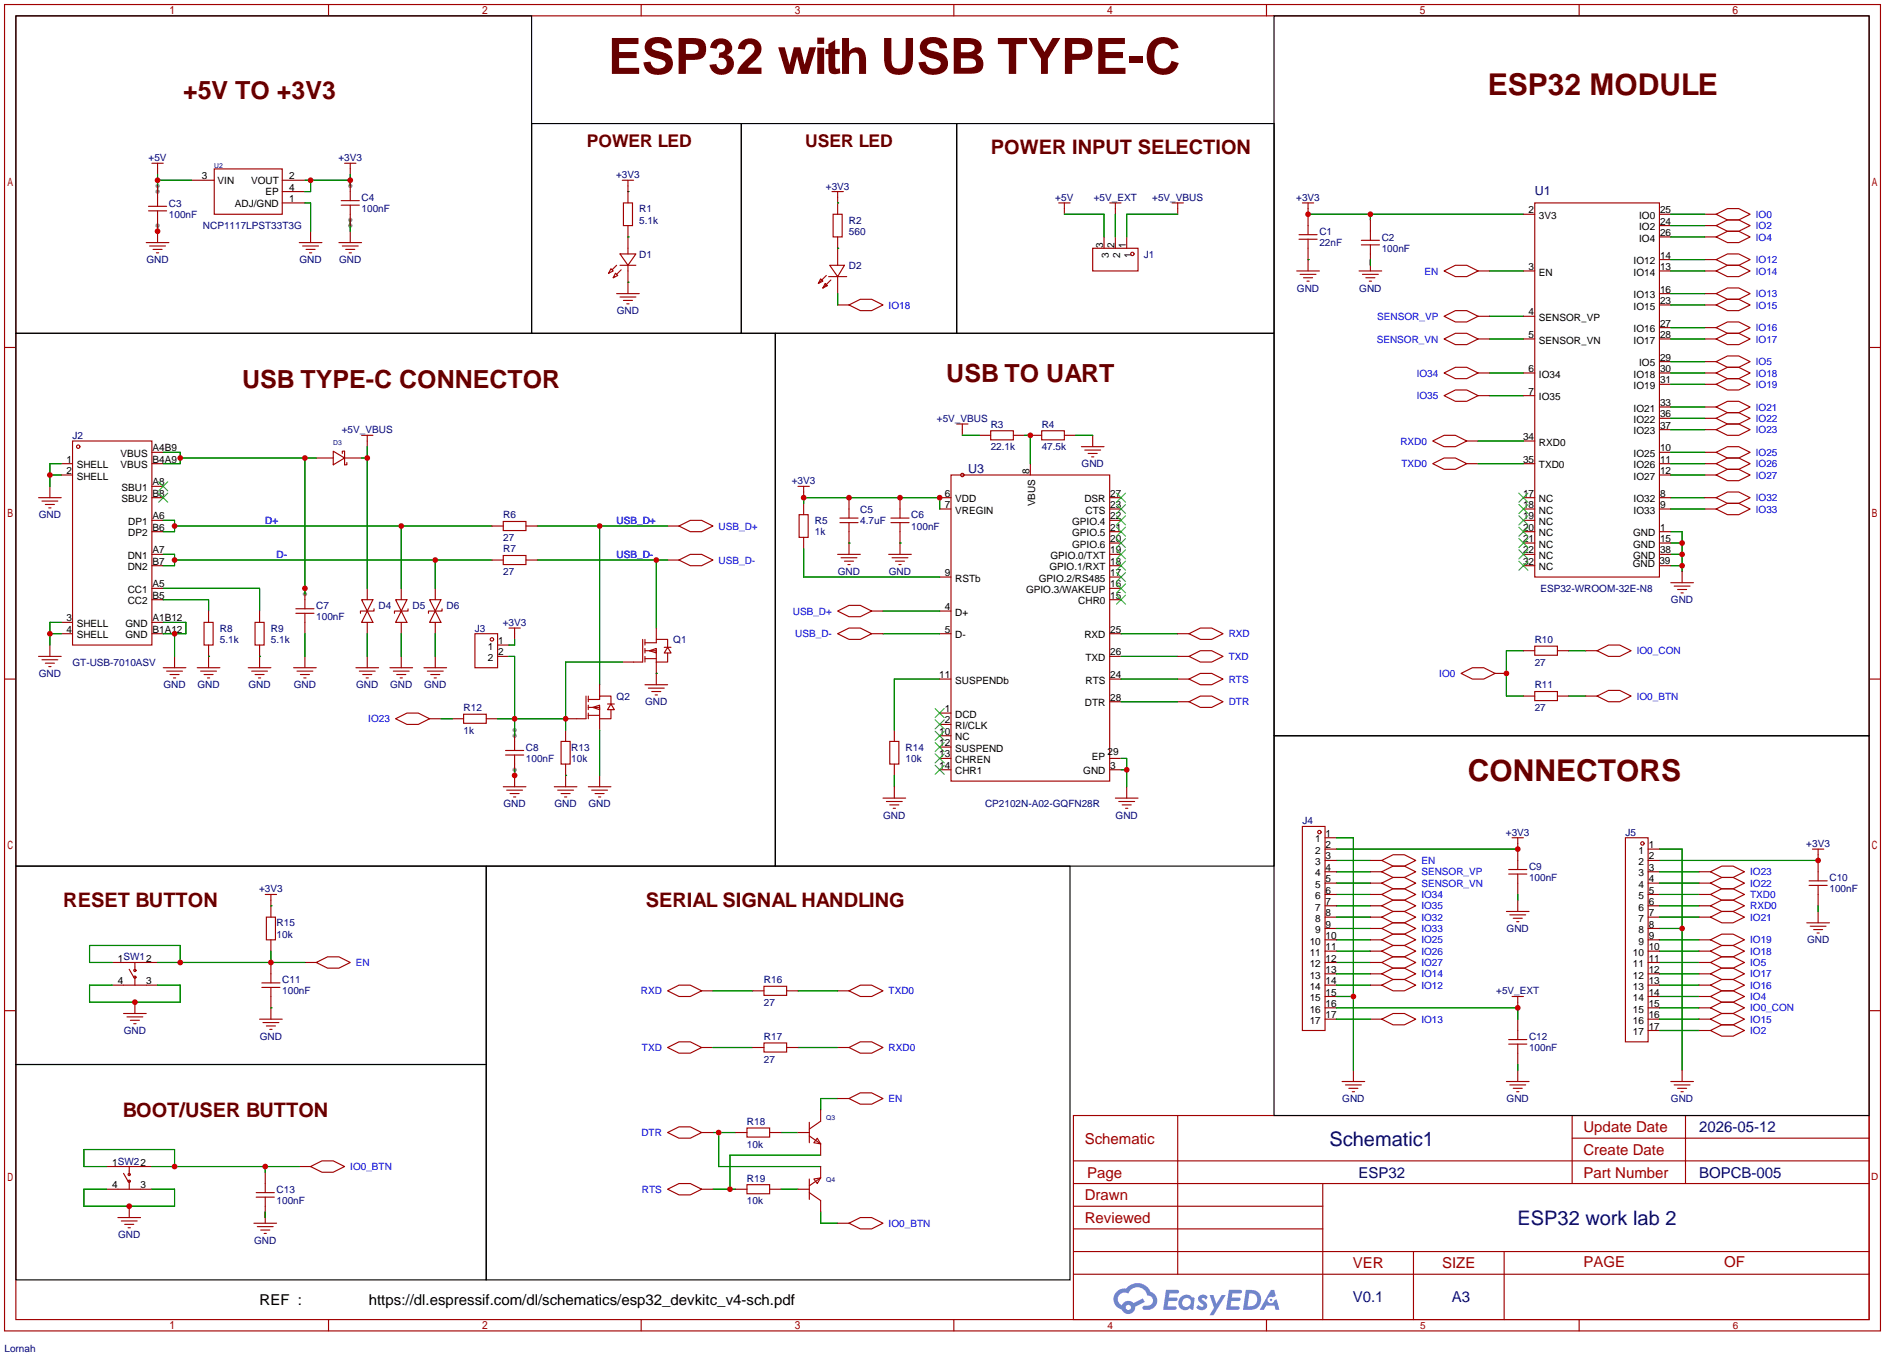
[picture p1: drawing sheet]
<svg xmlns="http://www.w3.org/2000/svg" width="422mm" height="304mm" viewBox="0 0 422 304" stroke-linecap="round" stroke-linejoin="round" font-family="sans-serif">
<g fill="#999">
<circle cx="115.3" cy="163.6" r=".51"/>
<circle cx="35.3" cy="41.7" r=".51"/>
<circle cx="78.5" cy="50.5" r=".51"/>
<circle cx="78.5" cy="41.7" r=".51"/>
<circle cx="35.3" cy="42.9" r=".51"/>
<circle cx="115.3" cy="172.5" r=".51"/>
<circle cx="115.3" cy="164.8" r=".51"/>
<circle cx="35.3" cy="50.5" r=".51"/>
<circle cx="78.5" cy="49.3" r=".51"/>
<circle cx="68.3" cy="133.1" r=".51"/>
</g>
<g fill="none" stroke="#a10000" stroke-width=".25">
<path d="M1 1h420.4v297.2h-420.4zM3.6 3.6h415.2v292.1h-415.2zM73.6 1v2.6M143.7 1v2.6M213.7 1v2.6M283.8 1v2.6M353.9 1v2.6M1 77.9h2.6M418.8 77.9h2.6M1 152.1h2.6M418.8 152.1h2.6M1 226.4h2.6"/>
<path d="M418.8 226.4h2.6M240.5 249.9h178.3v45.8h-178.3zM263.9 249.9v35.6M352.3 249.9v15.3M352.3 255h66.5M377.7 249.9v15.3M240.5 270.3h55.9M240.5 265.2h178.3M240.5 275.3h55.9M240.5 260.1h178.3M296.4 265.2v30.5M73.6 295.7v2.5"/>
<path d="M143.7 295.7v2.5M213.7 295.7v2.5M240.5 285.5h178.3M240.5 280.4h178.3M283.8 295.7v2.5M316.7 280.4v15.3M337.1 280.4v15.3M353.9 295.7v2.5"/>
</g>
<g fill="#5487ff">
<path d="M268.8 290.3a1.3 1.3 0 0 1 1.8 .3l-.4 .6a.54 .54 0 0 0-.9-.2l.1 .2a1.28 1.28 0 0 1 .8 2 1.53 1.53 0 0 1-2.2-.3l.6-.6 .7 .5a.31 .31 0 0 0 .4-.3 .31 .31 0 0 0-.3-.3 1.12 1.12 0 0 1-.6-1.9z"/>
<path d="M271.1 290.2h.8l.7 1.9 1.1-1.9h1l-2.8 4.5h-.8l.9-1.7z"/>
<path d="M261.3 289h2.2a.46 .46 0 0 1 .6 .1 .46 .46 0 0 1 .1 .5l-.4 .2h-1.7l-.2 .9h1.7a.4 .4 0 0 1 .3 .4 .4 .4 0 0 1-.4 .4h-1.7l-.2 1.2h1.4a.46 .46 0 0 1 .5 .1 .46 .46 0 0 1 .1 .5l-.3 .2h-2.7z"/>
<path d="M275.4 289h2.2a.47 .47 0 0 1 .6 .1 .47 .47 0 0 1 .1 .5l-.4 .2h-1.7l-.2 .9h1.7a.4 .4 0 0 1 .3 .4 .4 .4 0 0 1-.4 .4h-1.7l-.2 1.2h1.4a.46 .46 0 0 1 .5 .1 .46 .46 0 0 1 .1 .5l-.3 .2h-2.6z"/>
<path d="M284.8 289h.7l.4 1.3-.7 .4a.75 .75 0 0 0-1.1 .3 .75 .75 0 0 0 .5 1 .75 .75 0 0 0 .9-.6l.6-.3 .6 2.4h-.9l-.2-1h-1.9l-.5 1h-.9z"/>
<path d="M279.2 289l-.7 4.5h1.5a2.27 2.27 0 0 0 2.6-2.3 2.27 2.27 0 0 0-2.7-2.2zM280 289.8a1.5 1.5 0 0 1 1.7 1.5 1.5 1.5 0 0 1-1.9 1.4h-.3z"/>
<path d="M264.6 290.6a1.6 1.6 0 0 0-.3 2.3 1.6 1.6 0 0 0 2.3 .2l.8 .4 .3-2.5-.2-.3h-.4a1.58 1.58 0 0 0-2.5-.1zM265.2 291.1a.98 .98 0 0 1 1.6 .5 .98 .98 0 0 1-1.1 1.2 .94 .94 0 0 1-.8-.6 .94 .94 0 0 1 .3-1.1z"/>
<path d="M250.2 289.4a2.37 2.37 0 0 0 1.2 4 1.54 1.54 0 0 0 1.7 1 1.54 1.54 0 0 0 1.3-1.6l2.1-1.1-.4-.8-2.1 1.1a1.57 1.57 0 0 0-2.6 .4 1.5 1.5 0 0 1-.7-2.1 1.5 1.5 0 0 1 2.1-.5 2.23 2.23 0 0 1 2.3-1.4 2.23 2.23 0 0 1 2 1.8 1.16 1.16 0 0 1 1.3 1.1 1.16 1.16 0 0 1-1.1 1.3h-.7a.47 .47 0 0 0-.6 .3 .47 .47 0 0 0 .4 .6 2.14 2.14 0 0 0 2.8-1.4 2.14 2.14 0 0 0-1.4-2.7 3.2 3.2 0 0 0-5.4-.7l-1.2 .1zM252.3 292.9a.58 .58 0 0 1 1.1 0 .58 .58 0 0 1-1.1 0z"/>
<circle cx="284.8" cy="291.3" r=".28"/>
</g>
<g fill="none" stroke="#a10000" stroke-width=".25">
<path d="M34 36.6h2.6M35.3 36.6v2.5M48 37.8h15.2v10.2h-15.2zM77.2 36.6h2.6M78.5 36.6v2.5M32.8 54.4h5M33.3 46.2h4M33.3 47.2h4M33.5 55.1h3.6M34.3 55.9h2M35.1 56.6h.5M35.3 41.7v4.5"/>
<path d="M35.3 47.2v7.2M42.9 40.4h5.1M63.2 45.5h5.1M63.2 40.4h5.1M63.2 42.9h5.1M67.1 54.4h5M67.8 55.1h3.6M68.6 55.9h2M69.3 56.6h.5M69.6 51.8v2.6M75.9 54.4h5.1M76.5 45h4"/>
<path d="M76.5 46h4M76.7 55.1h3.6M77.5 55.9h2M78.2 56.6h.5M78.5 40.4v4.6M78.5 46v4.5M78.5 51.8v2.6M138.2 59.4l-1 1.1M138.9 56.9h3.6l-1.8 2.5zM138.9 59.4h3.6M139.4 40.4h2.6M139.7 45.5h2v5h-2z"/>
<path d="M140.7 40.4v5.1M140.7 50.5v6.4M140.7 59.4v6.4M185.9 59.4h3.3l-1.5 2.6zM186.4 42.9h2.6M186.7 48h2v5.1h-2zM187.7 42.9v5.1M187.7 53.1v6.3M237.2 45.5h2.6M238.5 45.5v2.5M244.9 55.6h10.1v5.1h-10.1zM247.4 53.1v2.5"/>
<path d="M248.7 45.5h2.5M249.9 45.5v2.5M249.9 53.1v2.5M252.5 53.1v2.5M262.6 45.5h2.6M263.9 45.5v2.5M291.1 53.6h4M291.1 52.6h4M291.8 45.5h2.6M293.1 45.5v7.1M293.1 53.6v7.1M305.1 53.8h4"/>
<path d="M305.1 54.9h4M307.1 49.3v4.5M307.1 54.9v5.8M341.4 48h2.5M343.9 45.5h28v83.8h-28zM371.9 48h2.5M371.9 58.2h2.5M371.9 53.1h2.5M371.9 50.5h2.5M382 48h2.6M382 58.2h2.6M382 53.1h2.6"/>
<path d="M382 50.5h2.6M384.6 48l2.5-1.3h2.5l2.6 1.3-2.6 1.3h-2.5zM384.6 58.2l2.5-1.3h2.5l2.6 1.3-2.6 1.2h-2.5zM384.6 53.1l2.5-1.3h2.5l2.6 1.3-2.6 1.3h-2.5zM384.6 50.5l2.5-1.2h2.5l2.6 1.2-2.6 1.3h-2.5zM136.9 60.2l.5 .5-1 .5zM137.9 61.2l.5 .5-1 .5zM138.2 65.8h5.1M138.9 66.5h3.6M139.2 60.5l-1 1M139.7 67.3h2M140.5 68.1h.5"/>
<path d="M183.9 62.5l.5 .5-1 .5zM184.9 63.5l.5 .5-1 .5zM185.2 61.7l-1.8 1.8M185.7 62h4M186.2 62.7l-1.8 1.8M187.7 62v3.8M187.7 68.3h2.5M190.2 68.3l2.6-1.2h2.5l2.6 1.2-2.6 1.3h-2.5zM290.6 60.7h5.1M291.3 61.5h3.6M292.1 62.2h2M292.9 63h.5"/>
<path d="M304.5 60.7h5.1M305.3 61.5h3.6M306.1 62.2h2M306.8 63h.5M323.6 75.9l2.5-1.2h2.6l2.5 1.2-2.5 1.3h-2.6zM323.6 70.9l2.5-1.3h2.6l2.5 1.3-2.5 1.2h-2.6zM323.6 60.7l2.5-1.3h2.6l2.5 1.3-2.5 1.3h-2.6zM331.2 60.7h2.6M331.2 75.9h2.6M331.2 70.9h2.6M341.4 60.7h2.5M341.4 75.9h2.5"/>
<path d="M341.4 70.9h2.5M371.9 65.8h2.5M371.9 68.3h2.5M371.9 60.7h2.5M371.9 75.9h2.5M371.9 73.4h2.5M382 65.8h2.6M382 68.3h2.6M382 60.7h2.6M382 75.9h2.6M382 73.4h2.6M384.6 75.9l2.5-1.2h2.5l2.6 1.2-2.6 1.3h-2.5z"/>
<path d="M384.6 73.4l2.5-1.3h2.5l2.6 1.3-2.6 1.3h-2.5zM384.6 68.3l2.5-1.2h2.5l2.6 1.2-2.6 1.3h-2.5zM384.6 60.7l2.5-1.3h2.5l2.6 1.3-2.6 1.3h-2.5zM384.6 65.8l2.5-1.3h2.5l2.6 1.3-2.6 1.3h-2.5zM16.3 98.8h17.7v45.7h-17.7zM81 97.5h2.6M82.3 97.5v2.6M214.4 95h2.5M215.6 95v2.5M219.5 97.5h2.5M222 96.5h5.1v2.1h-5.1zM227.1 97.5h2.5"/>
<path d="M230.9 97.5h2.5M233.4 96.5h5.1v2.1h-5.1zM238.5 97.5h2.5M244.9 97.5v2.6M321.1 98.8l2.5-1.3h2.5l2.6 1.3-2.6 1.3h-2.5zM323.6 88.6l2.5-1.2h2.6l2.5 1.2-2.5 1.3h-2.6zM323.6 83.6l2.5-1.3h2.6l2.5 1.3-2.5 1.2h-2.6zM328.7 98.8h2.5M331.2 88.6h2.6M331.2 83.6h2.6M341.4 98.8h2.5M341.4 88.6h2.5"/>
<path d="M341.4 83.6h2.5M371.9 83.6h2.5M371.9 96.3h2.5M371.9 93.7h2.5M371.9 91.2h2.5M371.9 86.1h2.5M371.9 81h2.5M382 83.6h2.6M382 96.3h2.6M382 93.7h2.6M382 91.2h2.6M382 86.1h2.6"/>
<path d="M382 81h2.6M384.6 96.3l2.5-1.3h2.5l2.6 1.3-2.6 1.2h-2.5zM384.6 93.7l2.5-1.2h2.5l2.6 1.2-2.6 1.3h-2.5zM384.6 91.2l2.5-1.3h2.5l2.6 1.3-2.6 1.3h-2.5zM384.6 86.1l2.5-1.3h2.5l2.6 1.3-2.6 1.3h-2.5zM384.6 83.6l2.5-1.3h2.5l2.6 1.3-2.6 1.2h-2.5zM384.6 81l2.5-1.2h2.5l2.6 1.2-2.6 1.3h-2.5zM8.6 111.5h5.1M9.4 112.3h3.6M10.2 113h2M10.9 113.8h.5M11.2 109v2.5"/>
<path d="M13.7 106.4h2.6M13.7 103.9h2.6M34 103.9h2.6M34 109h2.6M34 119.1h2.6M34 116.6h2.6M34 111.5h2.6M34 101.3h2.6M70.9 102.6h3.8M74.7 101.1l2.5 1.5-2.5 1.5zM76.7 101.6v-.5h.5v3h.5v-.5M77.2 102.6h3.8"/>
<path d="M110.2 117.9h2.6M112.8 116.8h5.1v2.1h-5.1zM117.9 117.9h2.5M149.6 117.9h2.5M152.1 117.9l2.6-1.3h2.5l2.6 1.3-2.6 1.2h-2.5zM178.8 109h2.6M179.1 115.3h2v5.1h-2zM180.1 109v2.5M180.1 112.8v2.5M188.2 116.1h4.1M188.2 117.1h4.1M190.2 111.5v4.6"/>
<path d="M190.2 117.1v7.1M199.6 116.1h4.1M199.6 117.1h4.1M201.7 111.5v4.6M201.7 117.1v7.1M210.6 111.5h2.5M210.6 114h2.5M213.1 106.4h35.6v68.6h-35.6zM230.9 103.9v2.5M242.3 100.1h5.1M243.1 100.8h3.5M243.8 101.6h2.1"/>
<path d="M244.6 102.4h.5M248.7 119.1h2.5M248.7 116.6h2.5M248.7 111.5h2.5M248.7 114h2.5M321.1 103.9l2.5-1.3h2.5l2.6 1.3-2.6 1.3h-2.5zM328.7 103.9h2.5M341.4 103.9h2.5M341.4 119.1h2.5M341.4 116.6h2.5M341.4 111.5h2.5M341.4 114h2.5"/>
<path d="M371.9 106.4h2.5M371.9 103.9h2.5M371.9 119.1h2.5M371.9 111.5h2.5M371.9 101.3h2.5M371.9 114h2.5M382 106.4h2.6M382 103.9h2.6M382 111.5h2.6M382 101.3h2.6M382 114h2.6M384.6 114l2.5-1.2h2.5l2.6 1.2-2.6 1.3h-2.5z"/>
<path d="M384.6 111.5l2.5-1.3h2.5l2.6 1.3-2.6 1.3h-2.5zM384.6 106.4l2.5-1.2h2.5l2.6 1.2-2.6 1.3h-2.5zM384.6 103.9l2.5-1.3h2.5l2.6 1.3-2.6 1.3h-2.5zM384.6 101.3l2.5-1.2h2.5l2.6 1.2-2.6 1.3h-2.5zM13.7 139.4h2.6M34 139.4h2.6M34 134.4h2.6M34 124.2h2.6M34 126.7h2.6M34 131.8h2.6M45.7 139.4h2.1v5.1h-2.1zM46.7 136.9v2.5"/>
<path d="M57.1 139.4h2.1v5.1h-2.1zM58.2 136.9v2.5M66.3 136.4h4.1M66.3 137.4h4.1M68.3 131.8v4.6M68.3 137.4v4.6M81 134.4h2.6l-1.3 2.5zM82.3 136.9l1.3 2.5h-2.6zM82.3 131.8v2.6M82.3 139.4v2.6M83.8 136.4v.5h-3v.5M88.6 134.4h2.6l-1.3 2.5z"/>
<path d="M89.9 136.9l1.3 2.5h-2.6zM89.9 131.8v2.6M89.9 139.4v2.6M91.4 136.4v.5h-3v.5M96.3 134.4h2.5l-1.3 2.5zM97.5 136.9l1.3 2.5h-2.5zM97.5 131.8v2.6M97.5 139.4v2.6M99.1 136.4v.5h-3.1v.5M110.2 125.5h2.6M112.8 124.5h5.1v2h-5.1zM117.9 125.5h2.5"/>
<path d="M149.6 125.5h2.5M152.1 125.5l2.6-1.3h2.5l2.6 1.3-2.6 1.2h-2.5zM180.1 120.4v2.5M187.7 136.9l2.5-1.3h2.6l2.5 1.3-2.5 1.3h-2.6zM187.7 124.2h5.1M188.5 125h3.5M189.2 125.7h2.1M190 126.5h.5M195.3 136.9h2.6M199.1 124.2h5.1M199.9 125h3.6M200.7 125.7h2"/>
<path d="M201.4 126.5h.5M210.6 136.9h2.5M210.6 129.3h2.5M248.7 134.4h2.5M248.7 124.2h2.5M248.7 126.7h2.5M248.7 131.8h2.5M248.7 121.7h2.5M248.7 129.3h2.5M341.4 124.2h2.5M341.4 126.7h2.5M341.4 121.7h2.5"/>
<path d="M371.9 124.2h2.5M371.9 126.7h2.5M371.9 121.7h2.5M374.4 130.6h5.1M375.2 131.3h3.5M375.9 132.1h2.1M376.7 132.8h.5M376.9 128v2.6M8.6 147.1h5.1M9.4 147.8h3.6M10.2 148.6h2M10.9 149.4h.5"/>
<path d="M11.2 144.5v2.6M13.7 142h2.6M34 142h2.6M36.6 149.6h5.1M37.3 150.4h3.6M38.1 151.1h2M38.9 151.9h.5M39.1 147.1v2.5M44.2 149.6h5.1M45 150.4h3.5M45.7 151.1h2.1M46.5 151.9h.5"/>
<path d="M46.7 144.5v5.1M55.6 149.6h5.1M56.4 150.4h3.5M57.1 151.1h2.1M57.9 151.9h.5M58.2 144.5v5.1M65.8 149.6h5.1M66.5 150.4h3.6M67.3 151.1h2M68.1 151.9h.5M68.3 147.1v2.5M79.8 149.6h5"/>
<path d="M80.5 150.4h3.6M81.3 151.1h2M82 151.9h.5M82.3 147.1v2.5M87.4 149.6h5.1M88.1 150.4h3.6M88.9 151.1h2M89.7 151.9h.5M89.9 147.1v2.5M95 149.6h5.1M95.8 150.4h3.5M96.5 151.1h2.1"/>
<path d="M97.3 151.9h.5M97.5 147.1v2.5M106.4 142h5.1v7.6h-5.1zM111.5 144.5h2.5M111.5 147.1h2.5M114 140.7h2.6M115.3 140.7v2.6M131.3 156v5h-4.6M131.8 156.7h2.6v-.7h2.5v1.7M131.8 158.5h2.6v2.5M131.8 156v1.2M131.8 158v1"/>
<path d="M131.8 159.8v1.2M132.8 158.5l1.6-.5v1zM134.4 153.4v2.6M136.1 157.7h1.6M136.9 157.7l.8 1.3h-1.6zM136.9 159v2h-2.5M144 143.3v5h-4.6M144.5 144h2.6v-.7h2.5v1.7M144.5 145.8h2.6v2.5M144.5 147.6h2.6M144.5 143.3v1.2M144.5 145.3v1"/>
<path d="M144.5 147.1v1.2M144.5 153.4h5.1M145.3 154.2h3.5M145.5 145.8l1.6-.5v1zM146 154.9h2.1M146.8 155.7h.5M147.1 140.7v2.6M147.1 148.3v5.1M148.8 145h1.6M149.6 145l.8 1.3h-1.6zM149.6 146.3v2h-2.5M187.7 142l2.5-1.3h2.6l2.5 1.3-2.5 1.3h-2.6z"/>
<path d="M195.3 142h2.6M210.6 142h2.5M210.6 159.8h2.5M210.6 152.1h2.5M248.7 142h2.5M248.7 147.1h2.5M248.7 152.1h2.5M248.7 157.2h2.5M263.9 142h2.5M263.9 147.1h2.5M263.9 152.1h2.5M263.9 157.2h2.5"/>
<path d="M266.4 142l2.6-1.3h2.5l2.6 1.3-2.6 1.3h-2.5zM266.4 152.1l2.6-1.2h2.5l2.6 1.2-2.6 1.3h-2.5zM266.4 147.1l2.6-1.3h2.5l2.6 1.3-2.6 1.2h-2.5zM266.4 157.2l2.6-1.2h2.5l2.6 1.2-2.6 1.3h-2.5zM327.4 150.9l2.5-1.3h2.6l2.5 1.3-2.5 1.2h-2.6zM335 150.9h2.6M341.4 156h2.5M341.4 145.8h2.5M343.9 144.8h5.1v2h-5.1zM343.9 154.9h5.1v2.1h-5.1zM349 156h2.5M349 145.8h2.5"/>
<path d="M355.3 156h2.6M355.3 145.8h2.6M357.9 156l2.5-1.3h2.6l2.5 1.3-2.5 1.2h-2.6zM357.9 145.8l2.5-1.3h2.6l2.5 1.3-2.5 1.3h-2.6zM88.6 161l2.6-1.2h2.5l2.6 1.2-2.6 1.3h-2.5zM96.3 161h2.5M101.3 161h2.6M103.9 160h5.1v2.1h-5.1zM109 161h2.5M112.8 176.3h5.1M113.3 168.1h4M113.3 169.2h4"/>
<path d="M113.5 177h3.6M114.3 177.8h2M115.1 178.6h.5M115.3 163.6v4.5M115.3 169.2v7.1M124.2 176.3h5.1M125 177h3.5M125.7 166.1h2.1v5.1h-2.1zM125.7 177.8h2.1M126.5 178.6h.5M126.7 163.6v2.5M126.7 171.2v5.1"/>
<path d="M131.8 160.3h2.6M131.8 176.3h5.1M132.6 177h3.5M133.3 177.8h2.1M134.1 178.6h.5M134.4 161v2.6M134.4 173.7v2.6M197.9 178.8h5M198.6 179.6h3.6M199.4 166.1h2v5.1h-2zM200.4 163.6v2.5M200.4 171.2v2.5"/>
<path d="M200.4 176.3v2.5M210.6 162.3h2.5M210.6 172.5h2.5M210.6 164.8h2.5M210.6 167.4h2.5M210.6 169.9h2.5M248.7 172.5h2.5M248.7 169.9h2.5M249.9 178.8h5.1M250.7 179.6h3.6M252.5 176.3v2.5M199.4 180.3h2"/>
<path d="M200.2 181.1h.5M251.5 180.3h2M252.2 181.1h.5M291.8 185.2h5.1v45.7h-5.1zM296.9 190.2h2.6M296.9 192.8h2.6M296.9 195.3h2.6M296.9 197.9h2.6M296.9 187.7h2.6M307.1 192.8h2.5M307.1 195.3h2.5M307.1 197.9h2.5"/>
<path d="M309.6 192.8l2.6-1.3h2.5l2.5 1.3-2.5 1.3h-2.5zM309.6 195.3l2.6-1.2h2.5l2.5 1.2-2.5 1.3h-2.5zM309.6 197.9l2.6-1.3h2.5l2.5 1.3-2.5 1.2h-2.5zM338.1 194.8h4M338.1 195.8h4M338.8 187.7h2.6M340.1 187.7v7.1M340.1 195.8v4.6M364.2 187.7h5.1v45.7h-5.1zM369.3 190.2h2.6M369.3 192.8h2.6M369.3 195.3h2.6"/>
<path d="M369.3 197.9h2.6M380.7 195.3h2.6M380.7 197.9h2.6M383.3 197.9l2.5-1.3h2.6l2.5 1.3-2.5 1.2h-2.6zM383.3 195.3l2.5-1.2h2.6l2.5 1.2-2.5 1.3h-2.6zM405.4 197.4h4M405.4 198.4h4M406.1 190.2h2.6M407.4 190.2v7.2M407.4 198.4v4.5M25.1 215.6h10.2M29 217.2l1 1.7"/>
<path d="M30.2 215.6v1.8M30.2 218.9v1.8M59.4 200.4h2.6M59.7 205.5h2v5.1h-2zM60.7 200.4v5.1M60.7 210.6v2.5M60.7 215.6v4.6M68.3 215.6h2.6M70.9 215.6l2.5-1.2h2.5l2.6 1.2-2.6 1.3h-2.5zM296.9 215.6h2.6M296.9 200.4h2.6M296.9 202.9h2.6"/>
<path d="M296.9 205.5h2.6M296.9 208h2.6M296.9 210.6h2.6M296.9 213.1h2.6M296.9 218.2h2.6M307.1 215.6h2.5M307.1 200.4h2.5M307.1 202.9h2.5M307.1 205.5h2.5M307.1 208h2.5M307.1 210.6h2.5M307.1 213.1h2.5"/>
<path d="M307.1 218.2h2.5M309.6 200.4l2.6-1.3h2.5l2.5 1.3-2.5 1.3h-2.5zM309.6 202.9l2.6-1.2h2.5l2.5 1.2-2.5 1.3h-2.5zM309.6 210.6l2.6-1.3h2.5l2.5 1.3-2.5 1.2h-2.5zM309.6 213.1l2.6-1.3h2.5l2.5 1.3-2.5 1.3h-2.5zM309.6 215.6l2.6-1.2h2.5l2.5 1.2-2.5 1.3h-2.5zM309.6 208l2.6-1.2h2.5l2.5 1.2-2.5 1.3h-2.5zM309.6 205.5l2.6-1.3h2.5l2.5 1.3-2.5 1.3h-2.5zM309.6 218.2l2.6-1.3h2.5l2.5 1.3-2.5 1.3h-2.5zM337.6 204.2h5M338.3 205h3.6M339.1 205.7h2"/>
<path d="M339.9 206.5h.5M340.1 201.7v2.5M369.3 215.6h2.6M369.3 200.4h2.6M369.3 202.9h2.6M369.3 205.5h2.6M369.3 208h2.6M369.3 210.6h2.6M369.3 213.1h2.6M369.3 218.2h2.6M380.7 215.6h2.6M380.7 200.4h2.6"/>
<path d="M380.7 202.9h2.6M380.7 205.5h2.6M380.7 210.6h2.6M380.7 213.1h2.6M380.7 218.2h2.6M383.3 215.6l2.5-1.2h2.6l2.5 1.2-2.5 1.3h-2.6zM383.3 213.1l2.5-1.3h2.6l2.5 1.3-2.5 1.3h-2.6zM383.3 210.6l2.5-1.3h2.6l2.5 1.3-2.5 1.2h-2.6zM383.3 218.2l2.5-1.3h2.6l2.5 1.3-2.5 1.3h-2.6zM383.3 205.5l2.5-1.3h2.6l2.5 1.3-2.5 1.3h-2.6zM383.3 200.4l2.5-1.3h2.6l2.5 1.3-2.5 1.3h-2.6zM383.3 202.9l2.5-1.2h2.6l2.5 1.2-2.5 1.3h-2.6z"/>
<path d="M404.9 206.8h5.1M405.6 207.5h3.6M406.4 208.3h2M407.2 209h.5M407.4 204.2v2.6M25.1 220.7h10.2M27.7 227.1h5.1M28.4 227.8h3.6M29.2 228.6h2M30 229.4h.5M30.2 224.5v2.6M58.2 228.3h5"/>
<path d="M58.7 220.2h4M58.7 221.2h4M58.9 229.1h3.6M59.7 229.9h2M60.5 230.6h.5M60.7 221.2v7.1M149.6 234.7l2.5-1.3h2.6l2.5 1.3-2.5 1.3h-2.6zM149.6 222l2.5-1.3h2.6l2.5 1.3-2.5 1.3h-2.6zM157.2 234.7h2.6M157.2 222h2.6M168.7 234.7h2.5M168.7 222h2.5"/>
<path d="M171.2 221h5.1v2h-5.1zM171.2 233.7h5.1v2h-5.1zM176.3 234.7h2.5M176.3 222h2.5M187.7 234.7h2.5M187.7 222h2.5M190.2 234.7l2.6-1.3h2.5l2.6 1.3-2.6 1.3h-2.5zM190.2 222l2.6-1.3h2.5l2.6 1.3-2.6 1.3h-2.5zM296.9 220.7h2.6M296.9 228.3h2.6M296.9 223.3h2.6M296.9 225.8h2.6"/>
<path d="M303.3 239.8v2.5M307.1 220.7h2.5M307.1 228.3h2.5M309.6 228.3l2.6-1.2h2.5l2.5 1.2-2.5 1.3h-2.5zM309.6 220.7l2.6-1.2h2.5l2.5 1.2-2.5 1.3h-2.5zM338.1 232.9h4M338.1 233.9h4M338.8 223.3h2.6M340.1 223.3v2.5M340.1 228.3v4.6M340.1 233.9v4.6M340.1 239.8v2.5"/>
<path d="M369.3 220.7h2.6M369.3 228.3h2.6M369.3 223.3h2.6M369.3 225.8h2.6M369.3 230.9h2.6M376.9 239.8v2.5M380.7 220.7h2.6M380.7 228.3h2.6M380.7 223.3h2.6M380.7 225.8h2.6M380.7 230.9h2.6M383.3 223.3l2.5-1.3h2.6l2.5 1.3-2.5 1.2h-2.6z"/>
<path d="M383.3 220.7l2.5-1.2h2.6l2.5 1.2-2.5 1.3h-2.6zM383.3 225.8l2.5-1.3h2.6l2.5 1.3-2.5 1.3h-2.6zM383.3 230.9l2.5-1.3h2.6l2.5 1.3-2.5 1.3h-2.6zM383.3 228.3l2.5-1.2h2.6l2.5 1.2-2.5 1.3h-2.6zM149.6 253.7l2.5-1.2h2.6l2.5 1.2-2.5 1.3h-2.6zM157.2 253.7h2.6M164.8 253.7h2.6M167.4 252.7h5.1v2.1h-5.1zM172.5 253.7h2.5M178.8 253.7h2.6M181.4 254.5l2.5 1.8M181.4 251.5v4.5"/>
<path d="M183.1 255l.8 1.3-1.5-.3zM183.9 248.7v2.5l-2.5 1.8M183.9 256.3v2.5M187.7 246.1h2.5M190.2 246.1l2.6-1.2h2.5l2.6 1.2-2.6 1.3h-2.5zM300.7 242.3h5.1M301.5 243.1h3.6M302.3 243.8h2M303 244.6h.5M337.6 242.3h5M338.3 243.1h3.6M339.1 243.8h2"/>
<path d="M339.9 244.6h.5M374.4 242.3h5.1M375.2 243.1h3.5M375.9 243.8h2.1M376.7 244.6h.5M23.9 266.4h10.1M23.9 261.4h10.1M26.4 272.8h5.1M27.2 273.6h3.5M27.7 262.9l1 1.8M27.9 274.3h2.1M28.7 275.1h.5"/>
<path d="M29 261.4v1.7M29 264.7v1.7M29 270.3v2.5M56.9 274.1h5.1M57.4 267.2h4.1M57.4 268.2h4.1M57.7 274.8h3.5M58.4 275.6h2.1M59.2 276.4h.5M59.4 262.6v4.6M59.4 268.2v5.9M67.1 261.4h2.5"/>
<path d="M69.6 261.4l2.5-1.3h2.6l2.5 1.3-2.5 1.2h-2.6zM149.6 266.4l2.5-1.2h2.6l2.5 1.2-2.5 1.3h-2.6zM157.2 266.4h2.6M164.8 266.4h2.6M167.4 265.4h5.1v2.1h-5.1zM172.5 266.4h2.5M178.8 266.4h2.6M181.4 267.2l2.5 1.8v2.5M181.4 264.2v4.5M182.4 264.2l1.5-.3-.8 1.3zM183.9 261.4v2.5M183.9 263.9l-2.5 1.8"/>
<path d="M187.7 274.1h2.5M190.2 274.1l2.6-1.3h2.5l2.6 1.3-2.6 1.2h-2.5z"/>
<circle cx="253.7" cy="56.9" r=".38"/>
<circle cx="17.5" cy="100.1" r=".38"/>
<circle cx="215.6" cy="106.4" r=".38"/>
<circle cx="110.2" cy="143.3" r=".38"/>
<circle cx="295.7" cy="186.4" r=".38"/>
<circle cx="368" cy="189" r=".38"/>
<circle cx="30.2" cy="217.4" r=".25"/>
<circle cx="30.2" cy="218.9" r=".25"/>
<circle cx="29" cy="263.1" r=".25"/>
<circle cx="29" cy="264.7" r=".25"/>
</g>
<g fill="none" stroke="#008700" stroke-width=".25">
<path d="M35.3 39.1v3.8M78.5 39.1v2.6M35.3 40.4h7.6M35.3 50.5v1.3M68.3 45.5h1.3v6.3M68.3 40.4h10.2M69.6 40.4v2.5h-1.3M78.5 49.3v2.5M140.7 53.1h.1M140.7 42.9h.1M187.7 55.6h.1M187.7 45.5h.1"/>
<path d="M238.5 48h8.9v5.1M249.9 48v5.1M263.9 48h-11.4v5.1M293.1 58.2h.1M293.1 48h48.3M307.1 48v1.3M307.1 58.2v1.2M374.4 48h7.6M374.4 53.1h7.6M374.4 50.5h7.6M374.4 58.2h7.6M140.7 63.2h.1"/>
<path d="M187.7 65.8v2.5M333.8 75.9h7.6M333.8 70.9h7.6M333.8 60.7h7.6M374.4 75.9h7.6M374.4 60.7h7.6M374.4 73.4h7.6M374.4 68.3h7.6M374.4 65.8h7.6M215.6 97.5h3.9M229.6 97.5h1.3v6.4M241 97.5h3.9"/>
<path d="M331.2 98.8h10.2M333.8 88.6h7.6M333.8 83.6h7.6M374.4 83.6h7.6M374.4 86.1h7.6M374.4 81h7.6M374.4 96.3h7.6M374.4 93.7h7.6M374.4 91.2h7.6M11.2 106.4h2.5M13.7 103.9h-2.5v5.1M36.6 101.3h3.8v2.6h-3.8"/>
<path d="M36.6 116.6h2.5v2.5h-2.5M39.1 117.9h71.1M40.4 102.6h30.5M68.3 102.6v30.5M81 102.6h1.3M82.3 100.1v31.7M89.9 117.9v13.9M120.4 117.9h29.2M134.4 117.9v35.5M180.1 112.8v-1.3h30.5v2.5M331.2 103.9h10.2M374.4 119.1h2.5v8.9"/>
<path d="M374.4 111.5h7.6M374.4 106.4h7.6M374.4 103.9h7.6M374.4 114h7.6M374.4 101.3h7.6M13.7 139.4h-2.5v5.1M36.6 124.2h2.5v2.5h-2.5M36.6 134.4h10.1v2.5M36.6 139.4h5.1v2.6h-5.1M36.6 131.8h21.6v5.1M39.1 125.5h71.1M97.5 125.5v6.3"/>
<path d="M120.4 125.5h29.2M147.1 125.5v15.2M180.1 122.9v6.4h30.5M190.2 121.7h.1M197.9 136.9h12.7M201.7 121.7h.1M374.4 126.7h2.5M374.4 124.2h2.5M374.4 121.7h2.5M11.2 142h2.5M39.1 142v5.1M46.7 147.1h.1"/>
<path d="M58.2 147.1h.1M68.3 142v5.1M82.3 142v5.1M89.9 142v5.1M97.5 142v5.1M114 147.1h1.3v17.7M115.3 143.3v1.2h-1.3M139.4 148.3h-12.7v15.3M147.1 150.9h.1M197.9 142h12.7M210.6 152.1h-10.2v11.5M251.2 147.1h12.7"/>
<path d="M251.2 152.1h12.7M251.2 142h12.7M251.2 157.2h12.7M341.4 145.8h-3.8v10.2h3.8M351.5 156h3.8M351.5 145.8h3.8M98.8 161h2.5M111.5 161h15.2M115.3 172.5v1.2M126.7 173.7h.1M134.4 163.6v10.1M200.4 173.7v2.6"/>
<path d="M251.2 169.9h1.3v6.4M251.2 172.5h1.3M299.5 192.8h7.6M299.5 195.3h7.6M299.5 197.9h7.6M299.5 190.2h40.6M299.5 187.7h3.8v52.1M371.9 190.2h5v49.6M371.9 192.8h35.5M371.9 195.3h8.8M371.9 197.9h8.8M25.1 215.6h-5v-3.8h20.3v3.8"/>
<path d="M35.3 215.6h33M60.7 202.9h.1M60.7 213.1v2.5M299.5 215.6h7.6M299.5 213.1h7.6M299.5 210.6h7.6M299.5 218.2h7.6M299.5 200.4h7.6M299.5 202.9h7.6M299.5 208h7.6M299.5 205.5h7.6M340.1 200.4v1.3"/>
<path d="M371.9 215.6h8.8M371.9 213.1h8.8M371.9 210.6h8.8M371.9 218.2h8.8M371.9 200.4h8.8M371.9 202.9h8.8M371.9 208h5M371.9 205.5h8.8M407.4 202.9v1.3M25.1 220.7h-5v3.8h20.3v-3.8h-5.1M60.7 225.8h.1M159.8 222h8.9"/>
<path d="M159.8 234.7h8.9M178.8 222h8.9M178.8 234.7h8.9M299.5 220.7h7.6M299.5 223.3h3.8M299.5 225.8h40.6v2.5M299.5 228.3h7.6M340.1 238.5v1.3M371.9 220.7h8.8M371.9 223.3h8.8M371.9 225.8h8.8M371.9 230.9h8.8"/>
<path d="M371.9 228.3h8.8M159.8 253.7h5M161 253.7v7.7h22.9M175 253.7h3.8M183.9 258.8h-20.3v7.6M187.7 246.1h-3.8v2.6M23.9 266.4h-5.1v3.9h20.3v-3.9h-5.1M23.9 261.4h-5.1v-3.8h20.3v3.8M34 261.4h33.1M59.4 261.4v1.2M59.4 271.5v1.3M159.8 266.4h5"/>
<path d="M175 266.4h3.8M183.9 271.5v2.6h3.8"/>
</g>
<g fill="none" stroke="#3c3" stroke-width=".25">
<path d="M35.6 107.9l2 2.1M35.6 110.5l2 2M37.6 107.9l-2 2.1M37.6 110.5l-2 2M250.2 118.1l2 2M250.2 115.6l2 2M250.2 113l2 2.1M250.2 110.5l2 2M252.2 118.1l-2 2M252.2 115.6l-2 2M252.2 113l-2 2.1M252.2 110.5l-2 2"/>
<path d="M340.4 118.1l2 2M340.4 115.6l2 2M340.4 113l2 2.1M340.4 110.5l2 2M342.4 118.1l-2 2M342.4 115.6l-2 2M342.4 113l-2 2.1M342.4 110.5l-2 2M250.2 133.4l2 2M250.2 130.8l2 2M250.2 128.3l2 2M250.2 125.7l2 2.1"/>
<path d="M250.2 123.2l2 2M250.2 120.6l2 2.1M252.2 120.6l-2 2.1M252.2 123.2l-2 2M252.2 125.7l-2 2.1M252.2 128.3l-2 2M252.2 130.8l-2 2M252.2 133.4l-2 2M340.4 125.7l2 2.1M340.4 123.2l2 2M340.4 120.6l2 2.1M342.4 125.7l-2 2.1"/>
<path d="M342.4 123.2l-2 2M342.4 120.6l-2 2.1M209.5 158.8l2.1 2M211.6 158.8l-2.1 2M209.5 161.3l2.1 2M209.5 163.8l2.1 2.1M209.5 166.4l2.1 2M209.5 168.9l2.1 2M209.5 171.5l2.1 2M211.6 161.3l-2.1 2M211.6 163.8l-2.1 2.1M211.6 166.4l-2.1 2"/>
<path d="M211.6 168.9l-2.1 2M211.6 171.5l-2.1 2"/>
</g>
<path d="M3.6 3.6h115.5v71.1h-115.5zM285.5 3.6h133.3v161.2h-133.3zM119.1 27.7h47v47h-47zM166.1 27.7h48.3v47h-48.3zM214.4 27.7h71.1v47h-71.1zM3.6 74.7h170.1v119.4h-170.1zM173.7 74.7h111.8v119.4h-111.8zM285.5 164.8h133.3v85.1h-133.3zM3.6 194.1h105.4v44.4h-105.4zM109 194.1h130.8v92.7h-130.8zM3.6 238.5h105.4v48.3h-105.4z" fill="none" stroke="#000" stroke-width=".25"/>
<g fill="#c00">
<circle cx="30.2" cy="224.5" r=".63"/>
<circle cx="29" cy="270.3" r=".63"/>
<circle cx="78.5" cy="40.4" r=".63"/>
<circle cx="69.6" cy="40.4" r=".63"/>
<circle cx="35.3" cy="40.4" r=".63"/>
<circle cx="39.1" cy="125.5" r=".63"/>
<circle cx="97.5" cy="125.5" r=".63"/>
<circle cx="134.4" cy="117.9" r=".63"/>
<circle cx="147.1" cy="125.5" r=".63"/>
<circle cx="115.3" cy="173.7" r=".63"/>
<circle cx="39.1" cy="261.4" r=".63"/>
<circle cx="59.4" cy="261.4" r=".63"/>
<circle cx="39.1" cy="117.9" r=".63"/>
<circle cx="89.9" cy="117.9" r=".63"/>
<circle cx="115.3" cy="161" r=".63"/>
<circle cx="126.7" cy="161" r=".63"/>
<circle cx="307.1" cy="48" r=".63"/>
<circle cx="293.1" cy="48" r=".63"/>
<circle cx="376.9" cy="126.7" r=".63"/>
<circle cx="376.9" cy="124.2" r=".63"/>
<circle cx="376.9" cy="121.7" r=".63"/>
<circle cx="252.5" cy="172.5" r=".63"/>
<circle cx="230.9" cy="97.5" r=".63"/>
<circle cx="407.4" cy="192.8" r=".63"/>
<circle cx="340.1" cy="190.2" r=".63"/>
<circle cx="376.9" cy="208" r=".63"/>
<circle cx="161" cy="253.7" r=".63"/>
<circle cx="163.6" cy="266.4" r=".63"/>
<circle cx="337.6" cy="150.9" r=".63"/>
<circle cx="35.3" cy="51.8" r=".63"/>
<circle cx="303.3" cy="223.3" r=".63"/>
<circle cx="340.1" cy="225.8" r=".63"/>
<circle cx="40.4" cy="215.6" r=".63"/>
<circle cx="60.7" cy="215.6" r=".63"/>
<circle cx="11.2" cy="142" r=".63"/>
<circle cx="190.2" cy="111.5" r=".63"/>
<circle cx="180.1" cy="111.5" r=".63"/>
<circle cx="201.7" cy="111.5" r=".63"/>
<circle cx="210.6" cy="111.5" r=".63"/>
<circle cx="11.2" cy="106.4" r=".63"/>
<circle cx="39.1" cy="142" r=".63"/>
<circle cx="82.3" cy="102.6" r=".63"/>
<circle cx="68.3" cy="102.6" r=".63"/>
<circle cx="40.4" cy="102.6" r=".63"/>
<circle cx="68.3" cy="131.8" r=".63"/>
</g>
<text font-size="11.2" fill="#600" x="136.3" y="16.6">ESP32 with USB TYPE-C</text>
<g font-size="6.7" fill="#600">
<text x="333.4" y="21.3">ESP32 MODULE</text>
<text x="328.9" y="174.9">CONNECTORS</text>
</g>
<g font-size="5.6" fill="#600">
<text x="41" y="22.1">+5V TO +3V3</text>
<text x="54.3" y="86.9">USB TYPE-C CONNECTOR</text>
<text x="212.1" y="85.6">USB TO UART</text>
</g>
<g font-size="4.5" fill="#600">
<text x="222.1" y="34.4">POWER INPUT SELECTION</text>
<text x="14.2" y="203.3">RESET BUTTON</text>
<text x="144.7" y="203.3">SERIAL SIGNAL HANDLING</text>
<text x="27.5" y="250.3">BOOT/USER BUTTON</text>
</g>
<g font-size="4.5" fill="#000080">
<text x="297.9" y="256.7">Schematic1</text>
<text x="340.1" y="274.4">ESP32 work lab 2</text>
</g>
<g font-size="3.9" fill="#600">
<text x="131.5" y="32.9">POWER LED</text>
<text x="180.4" y="32.9">USER LED</text>
</g>
<g font-size="3.4" fill="#a00000">
<text x="243.1" y="256.2">Schematic</text>
<text x="354.8" y="253.7">Update Date</text>
<text x="243.6" y="263.9">Page</text>
<text x="354.8" y="258.8">Create Date</text>
<text x="354.8" y="263.9">Part Number</text>
<text x="243.1" y="268.9">Drawn</text>
<text x="243.1" y="274">Reviewed</text>
<text x="303.1" y="284.2">VER</text>
<text x="323.2" y="284.2">SIZE</text>
<text x="354.8" y="283.9">PAGE</text>
<text x="386.3" y="283.9">OF</text>
</g>
<g font-size="3.4" fill="#000080">
<text x="380.7" y="253.7">2026-05-12</text>
<text x="304.4" y="263.9">ESP32</text>
<text x="380.7" y="263.9">BOPCB-005</text>
<text x="303.1" y="291.8">V0.1</text>
<text x="325.3" y="291.8">A3</text>
</g>
<g font-size="3.4">
<text x="58.2" y="292.4">REF :</text>
<text x="82.6" y="292.4">https://dl.espressif.com/dl/schematics/esp32_devkitc_v4-sch.pdf</text>
</g>
<g font-size="2.8" fill="#000080">
<text x="343.9" y="43.6">U1</text>
<text x="216.9" y="105.9">U3</text>
</g>
<g font-size="2.2" fill="#000080">
<text x="33.3" y="36.1">+5V</text>
<text x="75.8" y="36.1">+3V3</text>
<text x="138.1" y="39.9">+3V3</text>
<text x="37.8" y="46.3">C3</text>
<text x="81" y="45">C4</text>
<text x="81" y="47.6">100nF</text>
<text x="143.3" y="47.6">R1</text>
<text x="185.1" y="42.5">+3V3</text>
<text x="236.5" y="45">+5V</text>
<text x="245.1" y="45">+5V_EXT</text>
<text x="258.2" y="45">+5V_VBUS</text>
<text x="290.5" y="45">+3V3</text>
<text x="37.8" y="48.8">100nF</text>
<text x="45.5" y="51.4">NCP1117LPST33T3G</text>
<text x="143.3" y="50.1">5.1k</text>
<text x="190.2" y="50.1">R2</text>
<text x="190.2" y="52.6">560</text>
<text x="295.7" y="52.6">C1</text>
<text x="309.6" y="53.9">C2</text>
<text x="32.8" y="59">GND</text>
<text x="67.1" y="59">GND</text>
<text x="76" y="59">GND</text>
<text x="143.3" y="57.7">D1</text>
<text x="256.3" y="57.7">J1</text>
<text x="295.7" y="55.2">22nF</text>
<text x="309.6" y="56.4">100nF</text>
<text x="190.2" y="60.3">D2</text>
<text x="290.6" y="65.3">GND</text>
<text x="304.6" y="65.3">GND</text>
<text x="138.2" y="70.4">GND</text>
<text x="209.9" y="94.5">+5V_VBUS</text>
<text x="222" y="95.8">R3</text>
<text x="233.4" y="95.8">R4</text>
<text x="16.3" y="98.4">J2</text>
<text x="76.6" y="97.1">+5V_VBUS</text>
<text x="222" y="100.9">22.1k</text>
<text x="233.4" y="100.9">47.5k</text>
<text x="242.4" y="104.7">GND</text>
<text x="177.4" y="108.5">+3V3</text>
<text x="8.7" y="116.1">GND</text>
<text x="112.8" y="116.1">R6</text>
<text x="182.6" y="117.4">R5</text>
<text x="182.6" y="119.9">1k</text>
<text x="192.8" y="114.9">C5</text>
<text x="192.8" y="117.4">4.7uF</text>
<text x="204.2" y="116.1">C6</text>
<text x="204.2" y="118.7">100nF</text>
<text x="112.8" y="121.2">27</text>
<text x="112.8" y="123.8">R7</text>
<text x="112.8" y="128.8">27</text>
<text x="187.8" y="128.8">GND</text>
<text x="199.2" y="128.8">GND</text>
<text x="70.9" y="136.5">C7</text>
<text x="84.8" y="136.5">D4</text>
<text x="92.5" y="136.5">D5</text>
<text x="100.1" y="136.5">D6</text>
<text x="345.2" y="132.6">ESP32-WROOM-32E-N8</text>
<text x="374.4" y="135.2">GND</text>
<text x="49.3" y="141.5">R8</text>
<text x="60.7" y="141.5">R9</text>
<text x="70.9" y="139">100nF</text>
<text x="106.4" y="141.5">J3</text>
<text x="112.7" y="140.3">+3V3</text>
<text x="16.3" y="149.2">GT-USB-7010ASV</text>
<text x="49.3" y="144.1">5.1k</text>
<text x="60.7" y="144.1">5.1k</text>
<text x="150.9" y="144.1">Q1</text>
<text x="343.9" y="144.1">R10</text>
<text x="343.9" y="149.2">27</text>
<text x="8.7" y="151.7">GND</text>
<text x="36.6" y="154.2">GND</text>
<text x="44.2" y="154.2">GND</text>
<text x="55.7" y="154.2">GND</text>
<text x="65.8" y="154.2">GND</text>
<text x="79.8" y="154.2">GND</text>
<text x="87.4" y="154.2">GND</text>
<text x="95" y="154.2">GND</text>
<text x="343.9" y="154.2">R11</text>
<text x="103.9" y="159.3">R12</text>
<text x="138.2" y="156.8">Q2</text>
<text x="144.6" y="158">GND</text>
<text x="343.9" y="159.3">27</text>
<text x="103.9" y="164.4">1k</text>
<text x="117.9" y="168.2">C8</text>
<text x="117.9" y="170.7">100nF</text>
<text x="128" y="168.2">R13</text>
<text x="128" y="170.7">10k</text>
<text x="202.9" y="168.2">R14</text>
<text x="202.9" y="170.7">10k</text>
<text x="112.8" y="180.9">GND</text>
<text x="124.3" y="180.9">GND</text>
<text x="131.9" y="180.9">GND</text>
<text x="197.9" y="183.4">GND</text>
<text x="220.7" y="180.9">CP2102N-A02-GQFN28R</text>
<text x="250" y="183.4">GND</text>
<text x="291.8" y="184.7">J4</text>
<text x="337.5" y="187.3">+3V3</text>
<text x="364.2" y="187.3">J5</text>
<text x="404.8" y="189.8">+3V3</text>
<text x="342.6" y="194.9">C9</text>
<text x="342.6" y="197.4">100nF</text>
<text x="410" y="197.4">C10</text>
<text x="58.1" y="200">+3V3</text>
<text x="410" y="200">100nF</text>
<text x="62" y="207.6">R15</text>
<text x="337.6" y="208.8">GND</text>
<text x="62" y="210.1">10k</text>
<text x="404.9" y="211.4">GND</text>
<text x="63.2" y="220.3">C11</text>
<text x="171.2" y="220.3">R16</text>
<text x="63.2" y="222.8">100nF</text>
<text x="171.2" y="225.4">27</text>
<text x="335.3" y="222.8">+5V_EXT</text>
<text x="27.7" y="231.7">GND</text>
<text x="58.2" y="233">GND</text>
<text x="171.2" y="233">R17</text>
<text x="342.6" y="233">C12</text>
<text x="171.2" y="238.1">27</text>
<text x="342.6" y="235.5">100nF</text>
<text x="300.8" y="246.9">GND</text>
<text x="337.6" y="246.9">GND</text>
<text x="374.4" y="246.9">GND</text>
<text x="167.4" y="252">R18</text>
<text x="167.4" y="257.1">10k</text>
<text x="62" y="267.3">C13</text>
<text x="62" y="269.8">100nF</text>
<text x="167.4" y="264.7">R19</text>
<text x="167.4" y="269.8">10k</text>
<text x="26.5" y="277.4">GND</text>
<text x="56.9" y="278.7">GND</text>
<text x="1" y="302.8">Lornah</text>
</g>
<g font-size="2.2">
<text x="45.2" y="40.2">3</text>
<text x="48.8" y="41.2">VIN</text>
<text x="56.3" y="41.2">VOUT</text>
<text x="64.8" y="40.2">2</text>
<text x="52.6" y="46.3">ADJ/GND</text>
<text x="59.5" y="43.7">EP</text>
<text x="64.8" y="45.3">1</text>
<text x="64.8" y="42.7">4</text>
<text x="342.5" y="47.8">2</text>
<text x="372" y="47.8">25</text>
<text x="344.9" y="49.1">3V3</text>
<text x="367.3" y="49.1">IO0</text>
<text x="367.3" y="51.6">IO2</text>
<text x="372" y="52.9">26</text>
<text x="372" y="50.3">24</text>
<text x="247.2" y="55.5" transform="rotate(-90 247.2 55.5)">3</text>
<text x="248.5" y="57.8" transform="rotate(-90 248.5 57.8)">3</text>
<text x="249.7" y="55.5" transform="rotate(-90 249.7 55.5)">2</text>
<text x="251" y="57.8" transform="rotate(-90 251 57.8)">2</text>
<text x="252.3" y="55.5" transform="rotate(-90 252.3 55.5)">1</text>
<text x="253.5" y="57.8" transform="rotate(-90 253.5 57.8)">1</text>
<text x="366.1" y="59.2">IO12</text>
<text x="367.3" y="54.1">IO4</text>
<text x="372" y="58">14</text>
<text x="342.5" y="60.5">3</text>
<text x="344.9" y="61.8">EN</text>
<text x="366.1" y="61.8">IO14</text>
<text x="372" y="65.6">16</text>
<text x="372" y="60.5">13</text>
<text x="342.5" y="70.7">4</text>
<text x="344.9" y="71.9">SENSOR_VP</text>
<text x="366.1" y="69.4">IO15</text>
<text x="366.1" y="66.8">IO13</text>
<text x="372" y="68.1">23</text>
<text x="342.5" y="75.7">5</text>
<text x="344.9" y="77">SENSOR_VN</text>
<text x="366.1" y="77">IO17</text>
<text x="366.1" y="74.5">IO16</text>
<text x="372" y="75.7">28</text>
<text x="372" y="73.2">27</text>
<text x="342.5" y="83.4">6</text>
<text x="367.3" y="82.1">IO5</text>
<text x="372" y="83.4">30</text>
<text x="372" y="80.8">29</text>
<text x="342.5" y="88.4">7</text>
<text x="344.9" y="89.7">IO35</text>
<text x="344.9" y="84.6">IO34</text>
<text x="366.1" y="87.2">IO19</text>
<text x="366.1" y="84.6">IO18</text>
<text x="372" y="85.9">31</text>
<text x="366.1" y="94.8">IO22</text>
<text x="366.1" y="92.2">IO21</text>
<text x="372" y="93.5">36</text>
<text x="372" y="91">33</text>
<text x="34.2" y="101.1">A4B9</text>
<text x="341.3" y="98.6">34</text>
<text x="344.9" y="99.9">RXD0</text>
<text x="366.1" y="97.3">IO23</text>
<text x="372" y="96.1">37</text>
<text x="372" y="101.1">10</text>
<text x="14.9" y="106.2">2</text>
<text x="14.9" y="103.7">1</text>
<text x="17.2" y="107.5">SHELL</text>
<text x="17.2" y="104.9">SHELL</text>
<text x="27" y="104.9">VBUS</text>
<text x="27" y="102.4">VBUS</text>
<text x="34.2" y="103.7">B4A9</text>
<text x="230.7" y="106.3" transform="rotate(-90 230.7 106.3)">8</text>
<text x="341.3" y="103.7">35</text>
<text x="344.9" y="104.9">TXD0</text>
<text x="366.1" y="107.5">IO27</text>
<text x="366.1" y="104.9">IO26</text>
<text x="366.1" y="102.4">IO25</text>
<text x="372" y="106.2">12</text>
<text x="372" y="103.7">11</text>
<text x="27.2" y="110">SBU1</text>
<text x="27.2" y="112.6">SBU2</text>
<text x="34.2" y="108.8">A8</text>
<text x="34.2" y="111.3">B8</text>
<text x="211.7" y="111.3">6</text>
<text x="211.7" y="113.8">7</text>
<text x="214" y="112.6">VDD</text>
<text x="231.9" y="113.5" transform="rotate(-90 231.9 113.5)">VBUS</text>
<text x="243" y="112.6">DSR</text>
<text x="248.8" y="113.8">23</text>
<text x="248.8" y="111.3">27</text>
<text x="341.3" y="113.8">18</text>
<text x="341.3" y="111.3">17</text>
<text x="344.9" y="112.6">NC</text>
<text x="366.1" y="112.6">IO32</text>
<text x="372" y="113.8">9</text>
<text x="372" y="111.3">8</text>
<text x="28.7" y="117.6">DP1</text>
<text x="34.2" y="118.9">B6</text>
<text x="34.2" y="116.4">A6</text>
<text x="214" y="115.1">VREGIN</text>
<text x="240.3" y="117.6">GPIO.4</text>
<text x="243.2" y="115.1">CTS</text>
<text x="248.8" y="118.9">21</text>
<text x="248.8" y="116.4">22</text>
<text x="341.3" y="118.9">20</text>
<text x="341.3" y="116.4">19</text>
<text x="344.9" y="117.6">NC</text>
<text x="344.9" y="115.1">NC</text>
<text x="366.1" y="115.1">IO33</text>
<text x="372" y="118.9">1</text>
<text x="28.6" y="125.3">DN1</text>
<text x="28.7" y="120.2">DP2</text>
<text x="34.2" y="124">A7</text>
<text x="235.4" y="125.3">GPIO.0/TXT</text>
<text x="240.3" y="122.7">GPIO.6</text>
<text x="240.3" y="120.2">GPIO.5</text>
<text x="248.8" y="124">19</text>
<text x="248.8" y="121.5">20</text>
<text x="341.3" y="124">22</text>
<text x="341.3" y="121.5">21</text>
<text x="344.9" y="125.3">NC</text>
<text x="344.9" y="122.7">NC</text>
<text x="344.9" y="120.2">NC</text>
<text x="365.9" y="125.3">GND</text>
<text x="365.9" y="122.7">GND</text>
<text x="365.9" y="120.2">GND</text>
<text x="372" y="124">38</text>
<text x="372" y="121.5">15</text>
<text x="28.6" y="127.8">DN2</text>
<text x="34.2" y="126.5">B7</text>
<text x="34.2" y="131.6">A5</text>
<text x="211.7" y="129.1">9</text>
<text x="214" y="130.3">RSTb</text>
<text x="232.8" y="130.3">GPIO.2/RS485</text>
<text x="235.1" y="127.8">GPIO.1/RXT</text>
<text x="248.8" y="131.6">16</text>
<text x="248.8" y="129.1">17</text>
<text x="248.8" y="126.5">18</text>
<text x="341.3" y="126.5">32</text>
<text x="344.9" y="127.8">NC</text>
<text x="365.9" y="127.1">GND</text>
<text x="371.9" y="126.3">39</text>
<text x="28.6" y="135.4">CC2</text>
<text x="28.6" y="132.9">CC1</text>
<text x="34.2" y="134.2">B5</text>
<text x="211.7" y="136.7">4</text>
<text x="214" y="138">D+</text>
<text x="229.9" y="132.9">GPIO.3/WAKEUP</text>
<text x="241.6" y="135.4">CHR0</text>
<text x="248.8" y="134.2">15</text>
<text x="14.9" y="141.8">4</text>
<text x="14.9" y="139.2">3</text>
<text x="17.2" y="143">SHELL</text>
<text x="17.2" y="140.5">SHELL</text>
<text x="28.1" y="143">GND</text>
<text x="28.1" y="140.5">GND</text>
<text x="34.2" y="141.8">B1A12</text>
<text x="34.2" y="139.2">A1B12</text>
<text x="211.7" y="141.8">5</text>
<text x="214" y="143">D-</text>
<text x="243" y="143">RXD</text>
<text x="248.8" y="141.8">25</text>
<text x="109.3" y="145.6">1</text>
<text x="109.3" y="148.1">2</text>
<text x="111.6" y="144.3">1</text>
<text x="111.6" y="146.9">2</text>
<text x="243.2" y="148.1">TXD</text>
<text x="248.8" y="146.9">26</text>
<text x="210.5" y="151.9">11</text>
<text x="214" y="153.2">SUSPENDb</text>
<text x="243.2" y="153.2">RTS</text>
<text x="248.8" y="151.9">24</text>
<text x="211.7" y="159.6">1</text>
<text x="214" y="160.8">DCD</text>
<text x="243.1" y="158.3">DTR</text>
<text x="248.8" y="157">28</text>
<text x="210.5" y="164.6">10</text>
<text x="210.5" y="167.2">12</text>
<text x="211.7" y="162.1">2</text>
<text x="214" y="163.4">RI/CLK</text>
<text x="214" y="165.9">NC</text>
<text x="210.5" y="169.7">13</text>
<text x="210.5" y="172.3">14</text>
<text x="214" y="168.4">SUSPEND</text>
<text x="214" y="171">CHREN</text>
<text x="214" y="173.5">CHR1</text>
<text x="242.7" y="173.5">GND</text>
<text x="244.7" y="170.2">EP</text>
<text x="248.2" y="169.2">29</text>
<text x="248.8" y="172.3">3</text>
<text x="294.7" y="188.8">1</text>
<text x="294.7" y="191.3">2</text>
<text x="297.1" y="187.5">1</text>
<text x="297.1" y="190">2</text>
<text x="367.1" y="191.3">1</text>
<text x="369.4" y="190">1</text>
<text x="294.7" y="193.8">3</text>
<text x="294.7" y="196.4">4</text>
<text x="297.1" y="192.6">3</text>
<text x="297.1" y="195.1">4</text>
<text x="297.1" y="197.7">5</text>
<text x="367.1" y="193.8">2</text>
<text x="367.1" y="196.4">3</text>
<text x="369.4" y="192.6">2</text>
<text x="369.4" y="195.1">3</text>
<text x="369.4" y="197.7">4</text>
<text x="294.7" y="198.9">5</text>
<text x="294.7" y="201.5">6</text>
<text x="297.1" y="200.2">6</text>
<text x="297.1" y="202.7">7</text>
<text x="367.1" y="198.9">4</text>
<text x="367.1" y="201.5">5</text>
<text x="369.4" y="200.2">5</text>
<text x="369.4" y="202.7">6</text>
<text x="294.7" y="204">7</text>
<text x="294.7" y="206.5">8</text>
<text x="294.7" y="209.1">9</text>
<text x="297.1" y="205.3">8</text>
<text x="297.1" y="207.8">9</text>
<text x="367.1" y="204">6</text>
<text x="367.1" y="206.5">7</text>
<text x="367.1" y="209.1">8</text>
<text x="369.4" y="205.3">7</text>
<text x="369.4" y="207.8">8</text>
<text x="26.4" y="215.4">1SW12</text>
<text x="293.5" y="211.6">10</text>
<text x="293.5" y="214.2">11</text>
<text x="297.1" y="210.4">10</text>
<text x="297.1" y="212.9">11</text>
<text x="297.1" y="215.4">12</text>
<text x="365.9" y="214.2">10</text>
<text x="367.1" y="211.6">9</text>
<text x="369.4" y="210.4">9</text>
<text x="369.4" y="212.9">10</text>
<text x="369.4" y="215.4">11</text>
<text x="26.4" y="220.5">4</text>
<text x="32.8" y="220.5">3</text>
<text x="293.5" y="216.7">12</text>
<text x="293.5" y="219.2">13</text>
<text x="293.5" y="221.8">14</text>
<text x="297.1" y="218">13</text>
<text x="297.1" y="220.5">14</text>
<text x="365.9" y="216.7">11</text>
<text x="365.9" y="219.2">12</text>
<text x="365.9" y="221.8">13</text>
<text x="369.4" y="218">12</text>
<text x="369.4" y="220.5">13</text>
<text x="293.5" y="224.3">15</text>
<text x="293.5" y="226.9">16</text>
<text x="297.1" y="223.1">15</text>
<text x="297.1" y="225.6">16</text>
<text x="365.9" y="224.3">14</text>
<text x="365.9" y="226.9">15</text>
<text x="369.4" y="223.1">14</text>
<text x="369.4" y="225.6">15</text>
<text x="293.5" y="229.4">17</text>
<text x="297.1" y="228.1">17</text>
<text x="365.9" y="229.4">16</text>
<text x="365.9" y="231.9">17</text>
<text x="369.4" y="228.1">16</text>
<text x="369.4" y="230.7">17</text>
<text x="25.2" y="261.2">1SW22</text>
<text x="25.2" y="266.2">4</text>
<text x="31.5" y="266.2">3</text>
</g>
<g font-size="2.2" fill="#00f">
<text x="393.4" y="48.8">IO0</text>
<text x="393.4" y="53.9">IO4</text>
<text x="393.4" y="51.4">IO2</text>
<text x="393.4" y="59">IO12</text>
<text x="319.2" y="61.5">EN</text>
<text x="393.4" y="61.5">IO14</text>
<text x="199.1" y="69.1">IO18</text>
<text x="308.6" y="71.7">SENSOR_VP</text>
<text x="393.4" y="69.1">IO15</text>
<text x="393.4" y="66.6">IO13</text>
<text x="308.5" y="76.8">SENSOR_VN</text>
<text x="393.4" y="76.8">IO17</text>
<text x="393.4" y="74.2">IO16</text>
<text x="393.4" y="81.8">IO5</text>
<text x="317.5" y="89.5">IO35</text>
<text x="317.5" y="84.4">IO34</text>
<text x="393.4" y="86.9">IO19</text>
<text x="393.4" y="84.4">IO18</text>
<text x="393.4" y="94.5">IO22</text>
<text x="393.4" y="92">IO21</text>
<text x="313.8" y="99.6">RXD0</text>
<text x="393.4" y="97.1">IO23</text>
<text x="314.1" y="104.7">TXD0</text>
<text x="393.4" y="107.2">IO27</text>
<text x="393.4" y="104.7">IO26</text>
<text x="393.4" y="102.2">IO25</text>
<text x="393.4" y="112.3">IO32</text>
<text x="59.4" y="117.4">D+</text>
<text x="138.2" y="117.4">USB_D+</text>
<text x="161" y="118.7">USB_D+</text>
<text x="393.4" y="114.9">IO33</text>
<text x="62" y="125">D-</text>
<text x="138.2" y="125">USB_D-</text>
<text x="161" y="126.3">USB_D-</text>
<text x="177.7" y="137.7">USB_D+</text>
<text x="178.2" y="142.8">USB_D-</text>
<text x="275.3" y="142.8">RXD</text>
<text x="275.3" y="147.9">TXD</text>
<text x="366.8" y="146.6">IO0_CON</text>
<text x="275.3" y="153">RTS</text>
<text x="322.5" y="151.7">IO0</text>
<text x="82.5" y="161.9">IO23</text>
<text x="275.3" y="158">DTR</text>
<text x="366.8" y="156.8">IO0_BTN</text>
<text x="318.5" y="193.6">EN</text>
<text x="318.5" y="196.1">SENSOR_VP</text>
<text x="392.2" y="196.1">IO23</text>
<text x="318.5" y="198.7">SENSOR_VN</text>
<text x="318.5" y="201.2">IO34</text>
<text x="318.5" y="203.8">IO35</text>
<text x="392.2" y="198.7">IO22</text>
<text x="392.2" y="201.2">TXD0</text>
<text x="392.2" y="203.8">RXD0</text>
<text x="318.5" y="208.8">IO33</text>
<text x="318.5" y="206.3">IO32</text>
<text x="392.2" y="206.3">IO21</text>
<text x="318.5" y="211.4">IO25</text>
<text x="318.5" y="213.9">IO26</text>
<text x="392.2" y="213.9">IO18</text>
<text x="392.2" y="211.4">IO19</text>
<text x="79.8" y="216.5">EN</text>
<text x="318.5" y="216.5">IO27</text>
<text x="318.5" y="221.5">IO12</text>
<text x="318.5" y="219">IO14</text>
<text x="392.2" y="216.5">IO5</text>
<text x="392.2" y="221.5">IO16</text>
<text x="392.2" y="219">IO17</text>
<text x="143.6" y="222.8">RXD</text>
<text x="199.1" y="222.8">TXD0</text>
<text x="392.2" y="224.1">IO4</text>
<text x="392.2" y="226.6">IO0_CON</text>
<text x="318.5" y="229.2">IO13</text>
<text x="392.2" y="231.7">IO2</text>
<text x="392.2" y="229.2">IO15</text>
<text x="143.9" y="235.5">TXD</text>
<text x="199.1" y="235.5">RXD0</text>
<text x="199.1" y="246.9">EN</text>
<text x="143.7" y="254.6">DTR</text>
<text x="78.5" y="262.2">IO0_BTN</text>
<text x="143.9" y="267.3">RTS</text>
<text x="199.1" y="274.9">IO0_BTN</text>
</g>
<g font-size="2.2" fill="#a00000">
<text x="419.3" y="264.4">D</text>
<text x="248.1" y="297.7">4</text>
<text x="318.2" y="297.7">5</text>
<text x="388.3" y="297.7">6</text>
</g>
<g font-size="1.5" fill="#000080">
<text x="48" y="37.5">U2</text>
<text x="74.7" y="99.8">D3</text>
<text x="185.2" y="250.9">Q3</text>
<text x="185.2" y="264.9">Q4</text>
</g>
</svg>
